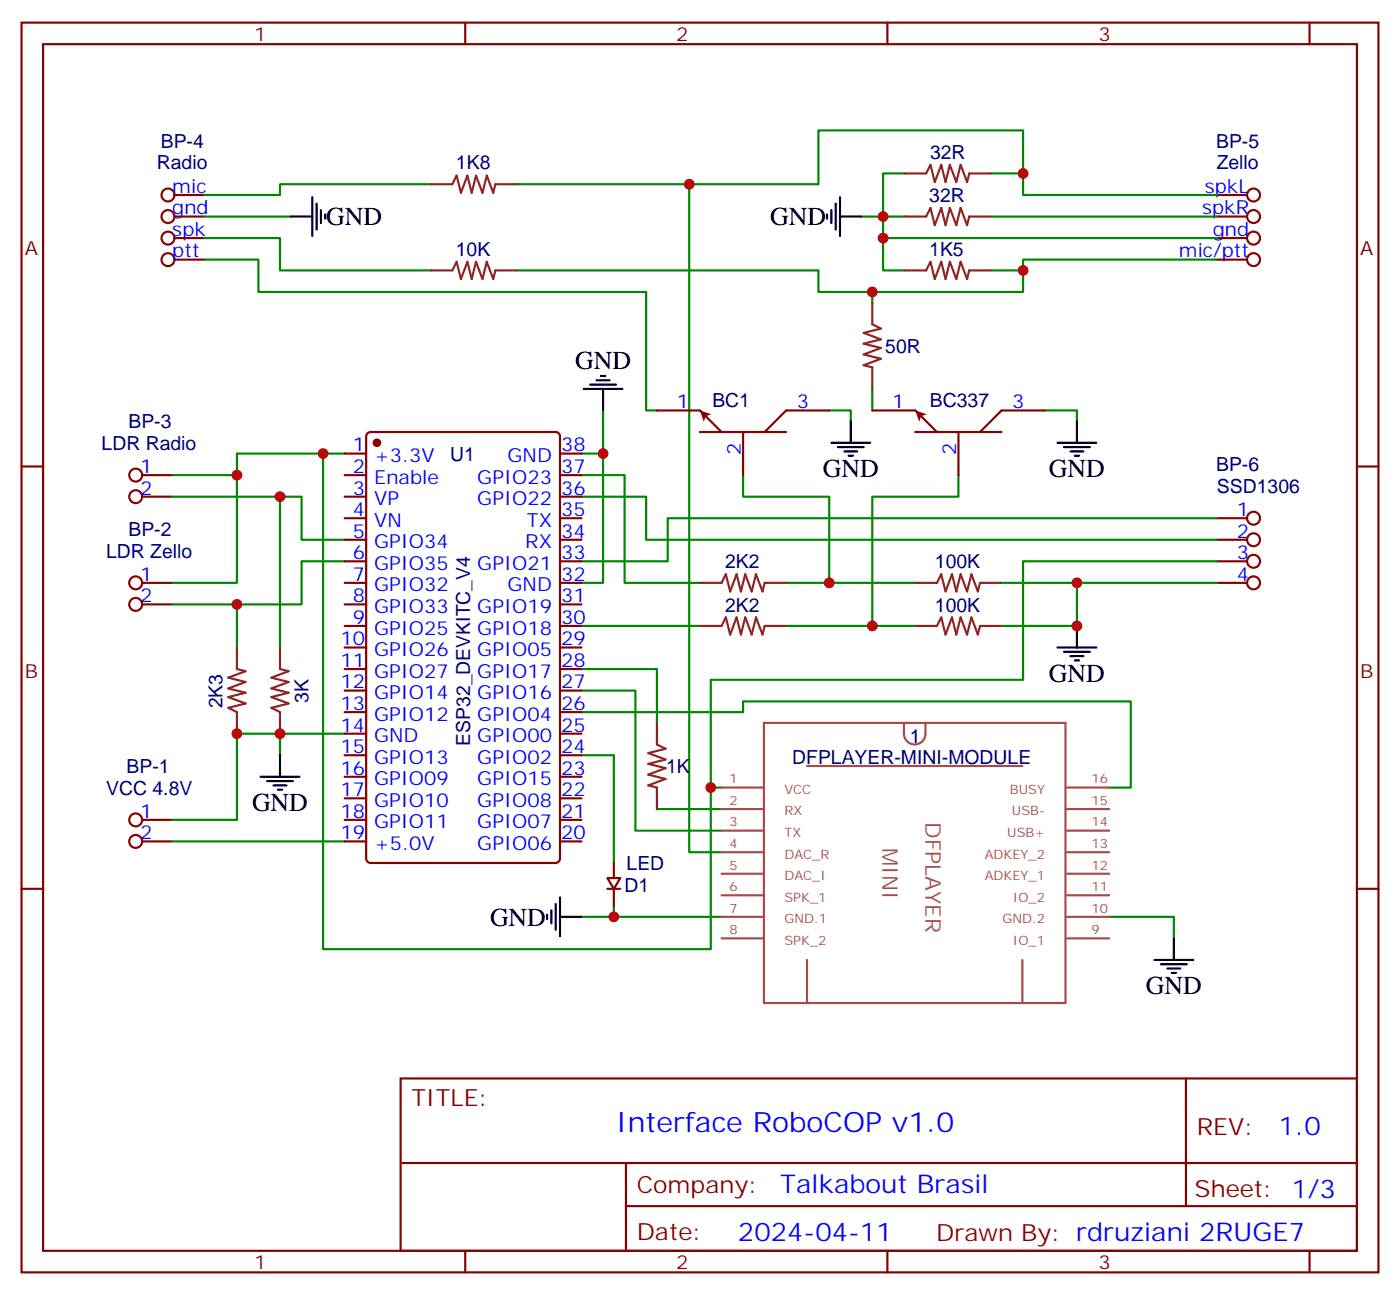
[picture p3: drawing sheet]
<svg xmlns="http://www.w3.org/2000/svg" width="229mm" height="212mm" viewBox="0 0 229 212" stroke-linecap="round" stroke-linejoin="round" font-family="sans-serif">
<g fill="none" stroke="#870000" stroke-width=".35">
<path d="M3.5 3.7h222.3v204.6h-222.3zM7.1 7.2h215.1v197.6h-215.1zM76.2 3.7v3.5M145.3 3.7v3.5M214.5 3.7v3.5M28.6 39h4.9M28.6 35.5h4.9M28.6 31.9h4.9M199.3 39h5M199.3 35.5h5M199.3 31.9h5M28.6 42.5h4.9"/>
<path d="M199.3 42.5h5M3.5 76.4h3.6M23.3 77.8h4.9M142.9 67.2h7l3.6 3.5M149.9 70.7h14.1M157 70.7v7.1M171.1 67.2h-7.1l-3.5 3.5M222.2 76.4h3.6M23.3 95.4h4.9M23.3 81.3h4.9M23.3 99h4.9M199.3 95.4h5"/>
<path d="M199.3 91.9h5M199.3 88.4h5M199.3 84.8h5M23.3 134.2h4.9M23.3 137.8h4.9M3.5 145.5h3.6M222.2 145.5h3.6M65.6 176.6h156.6v28.2h-156.6zM194.2 176.6l.1 20.9M65.7 190.4h156.4M102.5 197.5h119.6M102.5 190.4v14.1"/>
<path d="M76.2 204.8v3.5M145.3 204.8v3.5M214.5 204.8v3.5"/>
<circle cx="27.5" cy="35.5" r="1.06"/>
<circle cx="27.5" cy="39" r="1.06"/>
<circle cx="27.5" cy="31.9" r="1.06"/>
<circle cx="205.3" cy="39" r="1.06"/>
<circle cx="205.3" cy="35.5" r="1.06"/>
<circle cx="205.3" cy="31.9" r="1.06"/>
<circle cx="27.5" cy="42.5" r="1.06"/>
<circle cx="205.3" cy="42.5" r="1.06"/>
<circle cx="22.2" cy="77.8" r="1.06"/>
<circle cx="22.2" cy="95.4" r="1.06"/>
<circle cx="22.2" cy="81.3" r="1.06"/>
<circle cx="22.2" cy="99" r="1.06"/>
<circle cx="205.3" cy="91.9" r="1.06"/>
<circle cx="205.3" cy="95.4" r="1.06"/>
<circle cx="205.3" cy="88.4" r="1.06"/>
<circle cx="205.3" cy="84.8" r="1.06"/>
<circle cx="22.2" cy="134.2" r="1.06"/>
<circle cx="22.2" cy="137.8" r="1.06"/>
</g>
<g fill="none" stroke="#008700" stroke-width=".35">
<path d="M33.5 39h12.4v5.3h24.7M33.5 35.5h14.1M70.6 30.2h-24.7v1.7h-12.4M112.9 30.2v109.3h5.3M144.6 39h54.7M148.2 35.5h-3.6v8.8h3.6M148.2 28.4h-3.6v7.1h-3.5M162.3 28.4h5.3v3.5h31.7M162.3 35.5h37M167.6 28.4v-7.1h-33.5v8.9h-49.4M33.5 42.5h8.8v5.3h63.5v19.4h1.8M84.7 44.3h49.4v3.5h33.5v-3.5"/>
<path d="M142.9 47.8v1.8M199.3 42.5h-31.7v1.8h-5.3M28.2 77.8h10.6M52.9 74.3v81.1h63.5v-26.5M56.4 74.3h-17.6v21.1h-10.6M95.2 77.8h7.1v17.6h12.4M98.8 74.3v21.1h-3.6M98.8 67.2v7.1h-3.6M121.7 77.8v3.5h14.1v14.1M135.8 67.2h3.5v1.8M142.9 63.7v3.5M157 77.8v3.5h-14.1v21.2"/>
<path d="M171.1 67.2h5.3v1.8M28.2 81.3h17.7v24.7M28.2 99h10.6v7M45.9 81.3h3.5v7.1h7M56.4 91.9h-7v7.1h-10.6M95.2 81.3h10.6v7.1h93.5M128.8 95.4h21.1M164 95.4h12.4v7.1h-12.4M176.4 95.4h22.9M199.3 91.9h-31.7v19.4h-51.2v17.6h1.8M199.3 84.8h-89.9v7.1h-14.2M95.2 116.6h26.5v-1.8h63.5v14.1h-3.5"/>
<path d="M95.2 113.1h8.9v22.9h14.1M95.2 109.5h12.4v8.9M95.2 102.5h19.5M128.8 102.5h21.1M28.2 137.8h28.2M45.9 120.1h-7.1v14.1h-10.6M56.4 120.1h-10.5v3.5M95.2 123.6h5.3v17.7M107.6 132.5h10.6M100.5 148.3v1.8h-5.3M100.5 150.1h17.7M181.7 150.1h10.6v3.5"/>
</g>
<g fill="none" stroke="#000" stroke-width=".35">
<path d="M47.6 35.5h3.6M51.2 32.3v6.3M51.9 33.3v4.3M52.6 34.4v2.1M53.3 35.1v.7M135.5 35.1v.7M136.2 34.4v2.1M136.9 33.3v4.3M137.6 35.5h3.5M137.6 32.3v6.3M95.6 63.7h6.4M96.7 63h4.2"/>
<path d="M97.7 62.3h2.1M98.4 61.6h.7M98.8 63.7v3.5M136.2 72.5h6.3M137.2 73.2h4.3M138.3 73.9h2.1M139 74.6h.7M139.3 69v3.5M173.2 72.5h6.4M174.3 73.2h4.2M175.3 73.9h2.1M176 74.6h.7"/>
<path d="M176.4 69v3.5M173.2 106h6.4M174.3 106.7h4.2M175.3 107.4h2.1M176 108.1h.7M176.4 102.5v3.5M42.7 127.2h6.3M43.7 127.9h4.3M44.8 128.6h2.1M45.5 129.3h.7M45.9 123.6v3.6M89.6 149.8v.7"/>
<path d="M90.3 149v2.2M91 148v4.2M91.7 150.1h3.5M91.7 146.9v6.4M189.1 157.2h6.3M190.1 157.9h4.3M191.2 158.6h2.1M191.9 159.3h.7M192.3 153.6v3.6"/>
</g>
<path d="M149.9 67.2l1.9 .6-.9 .3-.3 1z" fill="#870000"/>
<path d="M107.6 67.2h7.1l3.5 3.5M114.6 70.7h14.2M121.7 70.7v7.1M135.8 67.2h-7l-3.6 3.5" fill="none" stroke="#870000" stroke-width=".35"/>
<path d="M114.7 67.2l1.8 .6-.9 .3-.3 1z" fill="#870000"/>
<g fill="none" stroke="#8c2424" stroke-width=".35">
<path d="M70.6 30.2h3.5l.7-1.4 .7 2.8 1.1-2.8 .7 2.8 .7-2.8 1 2.8 .7-2.8 1.1 2.8 .3-1.4h3.6M148.2 35.5h3.5l.7-1.5 .7 2.9 1.1-2.9 .7 2.9 .7-2.9 1 2.9 .7-2.9 1.1 2.9 .3-1.4h3.6M148.2 28.4h3.5l.7-1.4 .7 2.8 1.1-2.8 .7 2.8 .7-2.8 1 2.8 .7-2.8 1.1 2.8 .3-1.4h3.6M70.6 44.3h3.5l.7-1.4 .7 2.8 1.1-2.8 .7 2.8 .7-2.8 1 2.8 .7-2.8 1.1 2.8 .3-1.4h3.6M142.9 49.6v3.5l1.4 .7-2.8 .7 2.8 1.1-2.8 .7 2.8 .7-2.8 1 2.8 .7-2.8 1.1 1.4 .3v3.6M148.2 44.3h3.5l.7-1.4 .7 2.8 1.1-2.8 .7 2.8 .7-2.8 1 2.8 .7-2.8 1.1 2.8 .3-1.4h3.6M114.7 95.4h3.5l.7-1.4 .7 2.8 1-2.8 .8 2.8 .7-2.8 1 2.8 .7-2.8 1.1 2.8 .3-1.4h3.6M149.9 95.4h3.6l.7-1.4 .7 2.8 1-2.8 .7 2.8 .7-2.8 1.1 2.8 .7-2.8 1.1 2.8 .3-1.4h3.5M38.8 106v3.5l1.4 .4-2.8 1 2.8 .8-2.8 1 2.8 .7-2.8 .7 2.8 1.1-2.8 .7 1.4 .7v3.5M45.9 106v3.5l1.4 .4-2.9 1 2.9 .8-2.9 1 2.9 .7-2.9 .7 2.9 1.1-2.9 .7 1.5 .7v3.5M107.6 118.4v3.5l1.4 .7-2.8 .7 2.8 1.1-2.8 .7 2.8 .7-2.8 1 2.8 .7-2.8 1.1 1.4 .3v3.6M114.7 102.5h3.5l.7-1.4 .7 2.8 1-2.8 .8 2.8 .7-2.8 1 2.8 .7-2.8 1.1 2.8 .3-1.4h3.6"/>
<path d="M149.9 102.5h3.6l.7-1.4 .7 2.8 1-2.8 .7 2.8 .7-2.8 1.1 2.8 .7-2.8 1.1 2.8 .3-1.4h3.5"/>
</g>
<g fill="none" stroke="#a64a4a" stroke-width=".35">
<path d="M125.1 118.4h49.4v45.8h-49.4zM148.1 118.4v1.7a1.76 1.76 0 0 0 1.7 1.8 1.76 1.76 0 0 0 1.8-1.8v-1.7M118.2 128.9h6.9M118.2 132.5h6.9M118.2 136h6.9M118.2 139.5h6.9M132.2 125.4h35.3M174.7 128.9h7M174.7 132.5h7M174.7 136h7M174.7 139.5h7M118.2 143.1h6.9"/>
<path d="M118.2 146.6h6.9M118.2 150.1h6.9M118.2 153.6h6.9M132.2 157.2v7M167.5 157.2v7M174.7 143.1h7M174.7 146.6h7M174.7 150.1h7M174.7 153.6h7"/>
</g>
<g fill="none" stroke="#870000" stroke-width=".35">
<path d="M56.4 74.3h3.6M56.4 77.8h3.6M60.2 70.9l.5-.2h30.3a.71 .71 0 0 1 .7 .7v69.2a.76 .76 0 0 1-.7 .7h-30.3a.76 .76 0 0 1-.7-.7v-69.2zM91.7 74.3h3.5M91.7 77.8h3.5M56.4 81.3h3.6M56.4 84.8h3.6M56.4 88.4h3.6M56.4 91.9h3.6M56.4 95.4h3.6M56.4 99h3.6M91.7 81.3h3.5"/>
<path d="M91.7 84.8h3.5M91.7 88.4h3.5M91.7 91.9h3.5M91.7 95.4h3.5M91.7 99h3.5M56.4 102.5h3.6M56.4 106h3.6M56.4 109.5h3.6M56.4 113.1h3.6M56.4 116.6h3.6M91.7 102.5h3.5M91.7 106h3.5"/>
<path d="M91.7 109.5h3.5M91.7 113.1h3.5M91.7 116.6h3.5M56.4 120.1h3.6M56.4 123.6h3.6M56.4 127.2h3.6M56.4 130.7h3.6M56.4 134.2h3.6M56.4 137.8h3.6M91.7 120.1h3.5M91.7 123.6h3.5M91.7 127.2h3.5"/>
<path d="M91.7 130.7h3.5M91.7 134.2h3.5M91.7 137.8h3.5M99.5 143.8h2.1l-1.1 1.7zM99.5 145.5h2.1M100.5 141.3v2.5M100.5 145.5v2.8"/>
</g>
<circle cx="61.7" cy="72.5" r=".53" fill="#870000" stroke="#870000" stroke-width=".35"/>
<g fill="#c00">
<circle cx="112.9" cy="30.2" r=".88"/>
<circle cx="100.5" cy="150.1" r=".88"/>
<circle cx="116.4" cy="128.9" r=".88"/>
<circle cx="176.4" cy="95.4" r=".88"/>
<circle cx="144.6" cy="39" r=".88"/>
<circle cx="38.8" cy="77.8" r=".88"/>
<circle cx="38.8" cy="99" r=".88"/>
<circle cx="98.8" cy="74.3" r=".88"/>
<circle cx="38.8" cy="120.1" r=".88"/>
<circle cx="176.4" cy="102.5" r=".88"/>
<circle cx="144.6" cy="35.5" r=".88"/>
<circle cx="142.9" cy="47.8" r=".88"/>
<circle cx="142.9" cy="102.5" r=".88"/>
<circle cx="135.8" cy="95.4" r=".88"/>
<circle cx="167.6" cy="28.4" r=".88"/>
<circle cx="167.6" cy="44.3" r=".88"/>
<circle cx="52.9" cy="74.3" r=".88"/>
<circle cx="45.9" cy="120.1" r=".88"/>
<circle cx="45.9" cy="81.3" r=".88"/>
</g>
<text font-size="4.6" fill="#00f" x="100.9" y="185.4">Interface RoboCOP v1.0</text>
<g font-size="4.2">
<text x="53.4" y="36.8">GND</text>
<text x="126.1" y="36.8">GND</text>
<text x="94.2" y="60.4">GND</text>
<text x="134.8" y="78.1">GND</text>
<text x="171.8" y="78.1">GND</text>
<text x="171.8" y="111.7">GND</text>
<text x="41.3" y="132.8">GND</text>
<text x="80.3" y="151.5">GND</text>
<text x="187.7" y="162.8">GND</text>
</g>
<g font-size="4.2" fill="#00f">
<text x="209.4" y="185.8">1.0</text>
<text x="127.8" y="195.4">Talkabout Brasil</text>
<text x="120.9" y="203.2">2024-04-11</text>
</g>
<g font-size="3.9" fill="#800">
<text x="67.4" y="181.2">TITLE:</text>
<text x="196" y="185.8">REV:</text>
<text x="104.3" y="195.4">Company:</text>
<text x="195.7" y="196">Sheet: 1/3</text>
<text x="104.3" y="203">Date:</text>
<text x="153.3" y="203.1">Drawn By: rdruziani 2RUGE7</text>
</g>
<g font-size="3.5" fill="#a54b4b">
<text x="151.6" y="134.6" transform="rotate(90 151.6 134.6)">DFPLAYER</text>
<text x="144.5" y="138.8" transform="rotate(90 144.5 138.8)">MINI</text>
</g>
<g font-size="3.2" fill="#800">
<text x="41.6" y="6.7">1</text>
<text x="110.8" y="6.7">2</text>
<text x="179.9" y="6.7">3</text>
<text x="4.1" y="41.8">A</text>
<text x="222.8" y="41.8">A</text>
<text x="4.1" y="110.9">B</text>
<text x="222.8" y="110.9">B</text>
<text x="41.6" y="207.8">1</text>
<text x="110.8" y="207.8">2</text>
<text x="179.9" y="207.8">3</text>
</g>
<g font-size="3.2" fill="#000080">
<text x="25.7" y="27.7">Radio</text>
<text x="26.3" y="24.2">BP-4</text>
<text x="74.7" y="27.7">1K8</text>
<text x="152.3" y="26">32R</text>
<text x="199.2" y="24.2">BP-5</text>
<text x="199.3" y="27.7">Zello</text>
<text x="152.2" y="33">32R</text>
<text x="74.7" y="41.9">10K</text>
<text x="152.2" y="41.9">1K5</text>
<text x="145" y="57.8">50R</text>
<text x="21" y="70.1">BP-3</text>
<text x="116.7" y="66.6">BC1</text>
<text x="152.3" y="66.6">BC337</text>
<text x="16.6" y="73.7">LDR Radio</text>
<text x="73.7" y="75.4">U1</text>
<text x="199.2" y="77.1">BP-6</text>
<text x="199.3" y="80.7">SSD1306</text>
<text x="21" y="87.8">BP-2</text>
<text x="17.4" y="91.3">LDR Zello</text>
<text x="118.8" y="93.1">2K2</text>
<text x="153.1" y="93.1">100K</text>
<text x="118.8" y="100.1">2K2</text>
<text x="153.1" y="100.1">100K</text>
<text x="36.5" y="116" transform="rotate(-90 36.5 116)">2K3</text>
<text x="50.5" y="115.1" transform="rotate(-90 50.5 115.1)">3K</text>
<text x="77" y="122.1" transform="rotate(-90 77 122.1)">ESP32_DEVKITC_V4</text>
<text x="129.8" y="125.1">DFPLAYER-MINI-MODULE</text>
<text x="149" y="121.6">1</text>
<text x="17.4" y="130.1">VCC 4.8V</text>
<text x="20.7" y="126.6">BP-1</text>
<text x="109.1" y="126.6">1K</text>
<text x="102.6" y="142.4">LED</text>
<text x="102.3" y="146">D1</text>
</g>
<g font-size="3.2" fill="#00f">
<text x="28.2" y="31.6">mic</text>
<text x="28.2" y="35.1">gnd</text>
<text x="196.9" y="35.1">spkR</text>
<text x="197.3" y="31.6">spkL</text>
<text x="28.2" y="38.6">spk</text>
<text x="198.6" y="38.6">gnd</text>
<text x="28.2" y="42.2">ptt</text>
<text x="193.1" y="42.2">mic/ptt</text>
<text x="110.9" y="66.9">1</text>
<text x="130.5" y="66.9">3</text>
<text x="146.2" y="66.9">1</text>
<text x="165.8" y="66.9">3</text>
<text x="22.9" y="77.4">1</text>
<text x="57.8" y="77.4">2</text>
<text x="57.8" y="73.9">1</text>
<text x="61.3" y="75.7">+3.3V</text>
<text x="83.1" y="75.7">GND</text>
<text x="91.9" y="73.9">38</text>
<text x="91.9" y="77.4">37</text>
<text x="121.4" y="74.5" transform="rotate(-90 121.4 74.5)">2</text>
<text x="156.6" y="74.5" transform="rotate(-90 156.6 74.5)">2</text>
<text x="22.9" y="81">2</text>
<text x="57.8" y="81">3</text>
<text x="61.3" y="82.7">VP</text>
<text x="61.3" y="79.2">Enable</text>
<text x="78.2" y="79.2">GPIO23</text>
<text x="78.2" y="82.7">GPIO22</text>
<text x="91.9" y="81">36</text>
<text x="57.8" y="88">5</text>
<text x="57.8" y="84.5">4</text>
<text x="61.3" y="89.8">GPIO34</text>
<text x="61.3" y="86.3">VN</text>
<text x="86" y="89.8">RX</text>
<text x="86.3" y="86.3">TX</text>
<text x="91.9" y="84.5">35</text>
<text x="91.9" y="88">34</text>
<text x="202.6" y="88">2</text>
<text x="202.6" y="84.5">1</text>
<text x="22.9" y="95.1">1</text>
<text x="57.8" y="95.1">7</text>
<text x="57.8" y="91.5">6</text>
<text x="61.3" y="93.3">GPIO35</text>
<text x="78.2" y="93.3">GPIO21</text>
<text x="91.9" y="91.5">33</text>
<text x="91.9" y="95.1">32</text>
<text x="202.6" y="95.1">4</text>
<text x="202.6" y="91.5">3</text>
<text x="22.9" y="98.6">2</text>
<text x="57.8" y="98.6">8</text>
<text x="61.3" y="100.4">GPIO33</text>
<text x="61.3" y="96.8">GPIO32</text>
<text x="78.2" y="100.4">GPIO19</text>
<text x="83.1" y="96.8">GND</text>
<text x="91.9" y="98.6">31</text>
<text x="55.8" y="105.7">10</text>
<text x="57.8" y="102.1">9</text>
<text x="61.3" y="107.4">GPIO26</text>
<text x="61.3" y="103.9">GPIO25</text>
<text x="78.2" y="103.9">GPIO18</text>
<text x="78.2" y="107.4">GPIO05</text>
<text x="91.9" y="102.1">30</text>
<text x="91.9" y="105.7">29</text>
<text x="55.8" y="112.7">12</text>
<text x="55.8" y="109.2">11</text>
<text x="61.3" y="110.9">GPIO27</text>
<text x="78.2" y="110.9">GPIO17</text>
<text x="91.9" y="109.2">28</text>
<text x="91.9" y="112.7">27</text>
<text x="55.8" y="119.8">14</text>
<text x="55.8" y="116.2">13</text>
<text x="61.3" y="118">GPIO12</text>
<text x="61.3" y="114.5">GPIO14</text>
<text x="78.2" y="114.5">GPIO16</text>
<text x="78.2" y="118">GPIO04</text>
<text x="91.9" y="116.2">26</text>
<text x="91.9" y="119.8">25</text>
<text x="55.8" y="123.3">15</text>
<text x="61.3" y="125.1">GPIO13</text>
<text x="61.3" y="121.5">GND</text>
<text x="78.2" y="121.5">GPIO00</text>
<text x="78.2" y="125.1">GPIO02</text>
<text x="91.9" y="123.3">24</text>
<text x="55.8" y="130.4">17</text>
<text x="55.8" y="126.8">16</text>
<text x="61.3" y="128.6">GPIO09</text>
<text x="78.2" y="128.6">GPIO15</text>
<text x="91.9" y="126.8">23</text>
<text x="91.9" y="130.4">22</text>
<text x="22.9" y="133.9">1</text>
<text x="22.9" y="137.4">2</text>
<text x="55.8" y="137.4">19</text>
<text x="55.8" y="133.9">18</text>
<text x="61.3" y="135.6">GPIO11</text>
<text x="61.3" y="132.1">GPIO10</text>
<text x="78.2" y="132.1">GPIO08</text>
<text x="78.2" y="135.6">GPIO07</text>
<text x="91.9" y="133.9">21</text>
<text x="91.9" y="137.4">20</text>
<text x="61.3" y="139.2">+5.0V</text>
<text x="78.2" y="139.2">GPIO06</text>
</g>
<g font-size="2.1" fill="#a54b4b">
<text x="119.5" y="128.2">1</text>
<text x="119.5" y="131.8">2</text>
<text x="128.5" y="130">VCC</text>
<text x="165.4" y="130">BUSY</text>
<text x="178.8" y="131.8">15</text>
<text x="178.8" y="128.2">16</text>
<text x="119.5" y="135.3">3</text>
<text x="128.5" y="133.5">RX</text>
<text x="128.5" y="137">TX</text>
<text x="165" y="137">USB+</text>
<text x="165.7" y="133.5">USB-</text>
<text x="178.8" y="135.3">14</text>
<text x="119.5" y="138.8">4</text>
<text x="119.5" y="142.4">5</text>
<text x="128.5" y="140.6">DAC_R</text>
<text x="161.3" y="140.6">ADKEY_2</text>
<text x="178.8" y="142.4">12</text>
<text x="178.8" y="138.8">13</text>
<text x="119.5" y="145.9">6</text>
<text x="119.5" y="149.4">7</text>
<text x="128.5" y="144.1">DAC_I</text>
<text x="128.5" y="147.6">SPK_1</text>
<text x="161.3" y="144.1">ADKEY_1</text>
<text x="165.9" y="147.6">IO_2</text>
<text x="178.8" y="149.4">10</text>
<text x="178.8" y="145.9">11</text>
<text x="119.5" y="152.9">8</text>
<text x="128.5" y="151.1">GND.1</text>
<text x="128.5" y="154.7">SPK_2</text>
<text x="164.2" y="151.1">GND.2</text>
<text x="165.9" y="154.7">IO_1</text>
<text x="178.8" y="152.9">9</text>
</g>
</svg>
